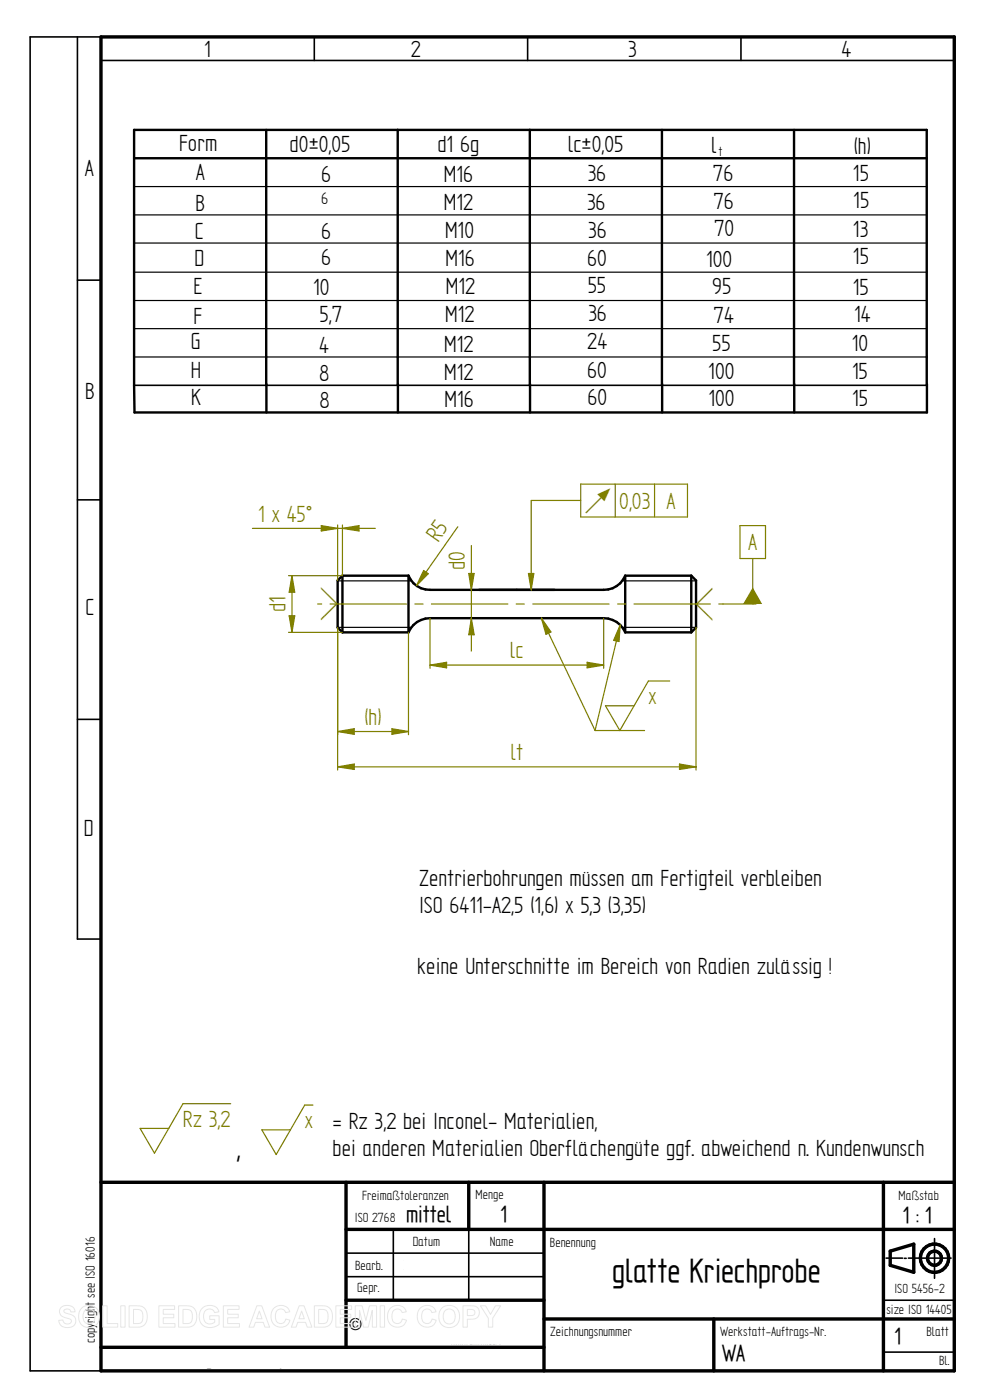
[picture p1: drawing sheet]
<svg xmlns="http://www.w3.org/2000/svg" width="210mm" height="297mm" viewBox="0 0 210 297" stroke-linecap="round" stroke-linejoin="round" font-family="sans-serif">
<g fill="none" stroke="#000" stroke-width=".34">
<path d="M16.4 7.8v191.4h5M21.4 7.8h-15v283h15M21.4 12.8h181M66.7 7.8v5M111.9 7.8v5M157.2 7.8v5M16.4 59.4h5M16.4 106h5M16.4 152.6h5M73.4 270.8h42M73.4 265.9h42M83.4 260.8v15"/>
<path d="M99.4 260.8v15M187.4 275.8h15M188 266.9h3.5M191.9 267h.3M192.7 266.9h9.1M198.2 262.8v8.4M187.4 286.9h15"/>
</g>
<g fill="none" stroke="#000" stroke-width=".72">
<path d="M21.4 7.8h181v283h-181zM21.4 250.8h181M73.4 250.8v35M99.4 250.8v10M115.4 250.8v40M187.4 250.8v40M73.4 260.8h129M73.4 275.8h42M115.4 279.8h87M151.4 279.8v11M188.8 265.4l5-1.5v6l-5-1.5zM21.4 285.8h94"/>
<circle cx="198.2" cy="266.9" r="1.5"/>
<circle cx="198.2" cy="266.9" r="3"/>
</g>
<path d="M72.6 122.1l-1 1v10l1 1.1M72.6 122.1v12.1M72.6 134.2h14.1M72.6 122.1h14.1M86.7 122.1v12.1M86.7 134.2a4.9 4.9 0 0 1 4.5-3.1h36.9a4.9 4.9 0 0 1 4.5 3.1M86.7 122.1a4.9 4.9 0 0 0 4.5 3h36.9a4.9 4.9 0 0 0 4.5-3M132.6 122.1v12.1M132.6 134.2h14M132.6 122.1h14M146.6 122.1v12.1M146.6 122.1l1.1 1v10l-1.1 1.1" fill="none" stroke="#000" stroke-width=".51"/>
<path d="M71.6 123.2h15.7M71.6 133.1h15.7M132 123.2h15.7M132 133.1h15.7" fill="none" stroke="#000" stroke-width=".25"/>
<path d="M61.2 122.1h11.4M61.2 134.2h11.4M61.9 122.1l.6 3.5h-1.2zM67.4 128.1h.8M70 128.1h16.2M88 128.1h1.7M91.5 128.1h16.2M109.5 128.1h1.7M113 128.1h16.2M131 128.1h1.7M134.5 128.1h16.2M152.5 128.1h.9" fill="none" stroke="#808000" stroke-width=".25"/>
<path d="M61.9 122.1l.6 3.5h-1.2z" fill="#808000"/>
<path d="M61.3 130.6h1.2l-.6 3.6z" fill="none" stroke="#808000" stroke-width=".25"/>
<path d="M61.3 130.6h1.2l-.6 3.6z" fill="#808000"/>
<path d="M61.9 122.1v12.1M71.6 133.1v22.8M86.7 134.2v21.7M71.6 155.2l3.5-.6v1.2z" fill="none" stroke="#808000" stroke-width=".25"/>
<path d="M71.6 155.2l3.5-.6v1.2z" fill="#808000"/>
<path d="M83.1 154.6l3.6 .6-3.6 .6z" fill="none" stroke="#808000" stroke-width=".25"/>
<path d="M83.1 154.6l3.6 .6-3.6 .6z" fill="#808000"/>
<path d="M71.6 133.1v30.3M147.7 133.1v30.3M71.6 155.2h15.1M71.6 162.7l3.5-.6v1.1z" fill="none" stroke="#808000" stroke-width=".25"/>
<path d="M71.6 162.7l3.5-.6v1.1z" fill="#808000"/>
<path d="M144.1 162.1l3.6 .6-3.6 .5z" fill="none" stroke="#808000" stroke-width=".25"/>
<path d="M144.1 162.1l3.6 .6-3.6 .5z" fill="#808000"/>
<path d="M97.1 111.8l-8.8 12.4M89.9 121l.9 .7-2.5 2.5zM71.6 162.7h76.1" fill="none" stroke="#808000" stroke-width=".25"/>
<path d="M89.9 121l.9 .7-2.5 2.5z" fill="#808000"/>
<path d="M68.2 111.5l3.4 .6-3.4 .5zM71.6 111.4v11.7M72.6 111.4v10.7" fill="none" stroke="#808000" stroke-width=".25"/>
<path d="M68.2 111.5l3.4 .6-3.4 .5z" fill="#808000"/>
<path d="M72.6 112.1l3.6-.6v1.1z" fill="none" stroke="#808000" stroke-width=".25"/>
<path d="M72.6 112.1l3.6-.6v1.1z" fill="#808000"/>
<path d="M53.6 112.1h26M112.7 106.2v18.9M48.9 234.1h-10.1l-6 10.5-3.1-5.2h6.1M66.4 234.4h-1.8l-6 10.5-3.1-5.2h6.1" fill="none" stroke="#808000" stroke-width=".25"/>
<path d="M112.1 121.7h1.1l-.5 3.4z" fill="#808000"/>
<path d="M112.7 106.2h10.5M123.2 102.7h22.6v7h-22.6zM130.5 102.7v7M138.9 102.7v7M159.7 118.5v9.6M112.1 121.7h1.1l-.5 3.4z" fill="none" stroke="#808000" stroke-width=".25"/>
<path d="M159.7 124.6l2 3.5h-4.1z" fill="#808000"/>
<path d="M157 111.5h5.4v7h-5.4zM114.9 131.1l11.3 23.9M153.4 128.1h7" fill="none" stroke="#808000" stroke-width=".25"/>
<path d="M114.9 131.1l2 3-1.1 .5z" fill="#808000"/>
<path d="M114.9 131.1l2 3-1.1 .5zM131.6 132.6l-5.4 22.4h10.5M142.1 144.5h-4.6l-6 10.5-3.1-5.3h6.1" fill="none" stroke="#808000" stroke-width=".25"/>
<path d="M131.6 132.6l-.3 3.5-1.1-.3z" fill="#808000"/>
<path d="M91.2 131.1v10.7M128.1 131.1v10.7M131.6 132.6l-.3 3.5-1.1-.3zM91.2 141.1l3.5-.6v1.2z" fill="none" stroke="#808000" stroke-width=".25"/>
<path d="M91.2 141.1l3.5-.6v1.2z" fill="#808000"/>
<path d="M124.5 140.5l3.6 .6-3.6 .6z" fill="none" stroke="#808000" stroke-width=".25"/>
<path d="M124.5 140.5l3.6 .6-3.6 .6z" fill="#808000"/>
<path d="M100 131.1l.6 3.6h-1.2zM91.2 141.1h36.9" fill="none" stroke="#808000" stroke-width=".25"/>
<path d="M100 131.1l.6 3.6h-1.2z" fill="#808000"/>
<path d="M99.4 121.7h1.2l-.6 3.4z" fill="none" stroke="#808000" stroke-width=".25"/>
<path d="M99.4 121.7h1.2l-.6 3.4z" fill="#808000"/>
<path d="M100 115.7v22.4" fill="none" stroke="#808000" stroke-width=".25"/>
<path d="M28.4 33.6h168.2M56.5 27.6v54.1M84.4 27.6v54.1M112.4 27.6v54.1M140.4 27.6v54.1M168.4 27.6v54.1M56.5 81.5v6M84.4 81.5v6M112.4 81.5v6M140.5 81.5v6M168.5 81.5v6M196.6 81.5v6h-168.1l-.1-59.9h168.2v54.1" fill="none" stroke="#000" stroke-width=".51"/>
<path d="M28.4 39.6h168.2M28.4 45.6h168.1M28.4 51.6h168.2M28.4 57.7h168.2M28.4 63.8h168.1M28.4 69.7h168.1M28.4 75.7h168.2" fill="none" stroke="#000" stroke-width=".25"/>
<path d="M28.4 81.7h168.2" fill="none" stroke="#000" stroke-width=".34"/>
<g fill="#fff">
<path d="M22.2 286.5h65.7v3.7h-65.7z" fill-rule="evenodd"/>
<path d="M95.1 276.3h18.8v8.9h-18.8z" fill-rule="evenodd"/>
<path d="M85.7 266.4h13.3v4h-13.3z" fill-rule="evenodd"/>
<path d="M85.8 271.1h12.2v4.2h-12.2z" fill-rule="evenodd"/>
</g>
<g fill="none" stroke="#e6e6e6" stroke-width=".21">
<path d="M13 277.4a1.87 1.87 0 0 1 2.9 .6v.3h-.9a.78 .78 0 0 0-.6-.6 .78 .78 0 0 0-.9 .4 2.44 2.44 0 0 0 1.8 .9 1.42 1.42 0 0 1 .7 1.8 1.42 1.42 0 0 1-1.7 .8 1.61 1.61 0 0 1-1.9-1.5l.9-.1a.94 .94 0 0 0 .9 .9 .94 .94 0 0 0 1-.6 1.55 1.55 0 0 0-1.5-.8 1.27 1.27 0 0 1-.7-2.1zM17.3 277.5a2.29 2.29 0 0 1 2.9-.2 2.29 2.29 0 0 1 .8 2.8 2.24 2.24 0 0 1-2.9 1.4 2.24 2.24 0 0 1-1.4-2.8zM18 278.1a1.29 1.29 0 0 1 1.5-.2 1.29 1.29 0 0 1 .7 1.4 1.3 1.3 0 0 1-1.3 1.6 1.3 1.3 0 0 1-1.3-1.6l.1-.7zM21.8 277h.9v3.8h2.3v.8h-3.2zM25.6 277h.9v4.6h-.9zM27.4 277h1.7a2.06 2.06 0 0 1 2.1 2.7 1.85 1.85 0 0 1-2.1 1.9h-1.7zM28.3 277.8a1.64 1.64 0 0 1 1.8 .5 1.83 1.83 0 0 1-.5 2.5h-1.3zM33.7 277h3.3v.8h-2.4v1h2.3v.8h-2.3v1.2h2.5v.8h-3.4zM37.9 277h1.7a2.06 2.06 0 0 1 2.1 2.7 1.85 1.85 0 0 1-2.1 1.9h-1.7zM38.8 277.8a1.64 1.64 0 0 1 1.8 .5 1.83 1.83 0 0 1-.5 2.5h-1.3zM42.9 277.5a2.16 2.16 0 0 1 3.5 .8l-.9 .2a1.23 1.23 0 0 0-1.5-.7 1.23 1.23 0 0 0-.8 1.4 1.4 1.4 0 0 0 .7 1.5 1.4 1.4 0 0 0 1.7-.2v-.6h-1.1v-.8h2v1.9a2.46 2.46 0 0 1-2.7 .5 2.46 2.46 0 0 1-1.6-2.2l.2-1zM47.4 277h3.3v.8h-2.4v1h2.2v.8h-2.2v1.2h2.5v.8h-3.4z"/>
<path d="M54.5 277h1l1.7 4.6h-1l-.3-1.1h-1.7l-.4 1.1h-1zM55 278.1l.6 1.7h-1.2zM58.1 277.6a2.02 2.02 0 0 1 3.4 .7l-.9 .2a1.14 1.14 0 0 0-1.5-.7 1.14 1.14 0 0 0-.7 1.4 1.17 1.17 0 0 0 .5 1.4 1.17 1.17 0 0 0 1.5-.2l.2-.6 .9 .3a2.09 2.09 0 0 1-2.6 1.4 2.09 2.09 0 0 1-1.4-2.6l.2-.8zM63.5 277h1l1.7 4.6h-1l-.4-1.1h-1.6l-.4 1.1h-1zM64 278.1l.6 1.7h-1.2zM66.7 277h1.7a2.06 2.06 0 0 1 2.1 2.7 1.85 1.85 0 0 1-2.1 1.9h-1.7zM67.6 277.8a1.64 1.64 0 0 1 1.8 .5 1.83 1.83 0 0 1-.5 2.5h-1.3zM71.2 277h3.4v.8h-2.4v1h2.2v.8h-2.2v1.2h2.5v.8h-3.5zM75.4 277h1.4l.8 3.1 .8-3.1h1.5v4.6h-.9v-3.6l-.9 3.6h-1l-.8-3.6-.1 3.6h-.8zM80.6 277h1v4.6h-1zM82.8 277.6a2.02 2.02 0 0 1 3.4 .7l-.9 .2a1.14 1.14 0 0 0-1.5-.7 1.14 1.14 0 0 0-.7 1.4 1.17 1.17 0 0 0 .6 1.4 1.17 1.17 0 0 0 1.4-.2l.2-.6 .9 .3a2.09 2.09 0 0 1-2.6 1.4 2.09 2.09 0 0 1-1.4-2.6l.2-.8zM89.1 277.6a2.02 2.02 0 0 1 3.4 .7l-.9 .2a1.14 1.14 0 0 0-1.4-.7 1.14 1.14 0 0 0-.7 1.4 1.17 1.17 0 0 0 .5 1.4 1.17 1.17 0 0 0 1.4-.2l.3-.6 .8 .3a2.09 2.09 0 0 1-2.6 1.4 2.09 2.09 0 0 1-1.4-2.6l.2-.8z"/>
<path d="M93.7 277.5a2.29 2.29 0 0 1 2.9-.2 2.29 2.29 0 0 1 .8 2.8 2.24 2.24 0 0 1-2.8 1.4 2.24 2.24 0 0 1-1.5-2.8zM94.4 278.1a1.29 1.29 0 0 1 1.5-.2 1.29 1.29 0 0 1 .7 1.4 1.3 1.3 0 0 1-1.3 1.6 1.3 1.3 0 0 1-1.3-1.6l.1-.7zM98.2 277h1.5a1.5 1.5 0 0 1 1.6 .4 1.5 1.5 0 0 1 .2 1.7 1.59 1.59 0 0 1-1.8 .8h-.6v1.7h-.9zM99.1 277.8h.5a.81 .81 0 0 1 1.1 .8l-.3 .4-1.3 .1zM101.9 277h1.1l1.1 1.8 1-1.8h1.1l-1.7 2.7v1.9h-.9v-1.9z"/>
</g>
<text font-size="8" x="50.2" y="245.6">,</text>
<text font-size="7.9" x="129.9" y="271.9">glatte Kriechprobe</text>
<g font-size="5.6">
<text x="43.3" y="12.1">1</text>
<text x="87.1" y="12.1">2</text>
<text x="133.3" y="12.1">3</text>
<text x="178.5" y="12">4</text>
<text x="38" y="32.1">Form</text>
<text x="61.4" y="32.2">d0±0,05</text>
<text x="92.8" y="32.2">d1 6g</text>
<text x="120.4" y="32.3">lc±0,05</text>
<text x="150.9" y="32.5">l</text>
<text x="181.1" y="32.6">(h)</text>
<text x="18" y="37.3">A</text>
<text x="41.6" y="38.3">A</text>
<text x="68.1" y="38.5">6</text>
<text x="94.1" y="38.5">M16</text>
<text x="124.7" y="38.4">36</text>
<text x="151.2" y="38.5">76</text>
<text x="180.9" y="38.4">15</text>
<text x="41.4" y="44.7">B</text>
<text x="94.1" y="44.6">M12</text>
<text x="124.5" y="44.5">36</text>
<text x="151.3" y="44.3">76</text>
<text x="181" y="44.2">15</text>
<text x="41.4" y="50.7">C</text>
<text x="68.1" y="50.7">6</text>
<text x="94.4" y="50.4">M10</text>
<text x="124.8" y="50.4">36</text>
<text x="151.5" y="50.1">70</text>
<text x="180.9" y="50.2">13</text>
<text x="41.2" y="56.5">D</text>
<text x="68.1" y="56.3">6</text>
<text x="94.5" y="56.4">M16</text>
<text x="124.5" y="56.4">60</text>
<text x="149.8" y="56.6">100</text>
<text x="180.9" y="56.1">15</text>
<text x="41.1" y="62.3">E</text>
<text x="66.4" y="62.6">10</text>
<text x="94.6" y="62.4">M12</text>
<text x="124.7" y="62.1">55</text>
<text x="151.1" y="62.4">95</text>
<text x="180.9" y="62.6">15</text>
<text x="41.1" y="68.7">F</text>
<text x="67.8" y="68.4">5,7</text>
<text x="94.4" y="68.2">M12</text>
<text x="124.8" y="68.1">36</text>
<text x="151.4" y="68.5">74</text>
<text x="181.2" y="68.2">14</text>
<text x="40.5" y="74.1">G</text>
<text x="67.7" y="74.8">4</text>
<text x="94.2" y="74.6">M12</text>
<text x="124.6" y="74.1">24</text>
<text x="151.1" y="74.4">55</text>
<text x="180.7" y="74.4">10</text>
<text x="40.5" y="80.1">H</text>
<text x="67.7" y="80.9">8</text>
<text x="94.2" y="80.6">M12</text>
<text x="124.6" y="80.1">60</text>
<text x="150.2" y="80.4">100</text>
<text x="180.7" y="80.4">15</text>
<text x="18.1" y="84.7">B</text>
<text x="40.6" y="85.9">K</text>
<text x="67.8" y="86.6">8</text>
<text x="94.3" y="86.4">M16</text>
<text x="124.6" y="85.9">60</text>
<text x="150.3" y="86.1">100</text>
<text x="180.8" y="86.1">15</text>
<text x="18.2" y="130.5">C</text>
<text x="17.8" y="177.4">D</text>
<text x="88.9" y="187.9">Zentrierbohrungen müssen am Fertigteil verbleiben</text>
<text x="88.9" y="193.7">ISO 6411-A2,5 (1,6) x 5,3 (3,35)</text>
<text x="88.5" y="206.6">keine Unterschnitte im Bereich von Radien zulässig !</text>
<text x="70.6" y="239.5">= Rz 3,2 bei Inconel- Materialien,</text>
<text x="70.6" y="245.2">bei anderen Materialien Oberflächengüte ggf. abweichend n. Kundenwunsch</text>
</g>
<g font-size="5.6" fill="#808000">
<text x="131.4" y="108">0,03 A</text>
<text x="54.8" y="110.7">1 x 45°</text>
<text x="92.9" y="115.3" transform="rotate(-55 92.9 115.3)">R5</text>
<text x="158.7" y="116.8">A</text>
<text x="98.6" y="121" transform="rotate(-90 98.6 121)">d0</text>
<text x="60.5" y="129.9" transform="rotate(-90 60.5 129.9)">d1</text>
<text x="108.2" y="139.7">lc</text>
<text x="137.5" y="149.4">x</text>
<text x="77.3" y="153.8">(h)</text>
<text x="108.3" y="161.3">lt</text>
<text x="38.8" y="239.1">Rz 3,2</text>
<text x="64.6" y="239.4">x</text>
</g>
<g font-size="5.5">
<text x="86.1" y="259.2">mittel</text>
<text x="106.2" y="259.2">1</text>
<text x="191.6" y="259.4">1 : 1</text>
<text x="189.8" y="285.1">1</text>
<text x="153.2" y="288.7">WA</text>
</g>
<g font-size="5.4" fill="#808000">
<text x="124" y="108">^</text>
<text x="147.7" y="124.5" transform="rotate(90 147.7 124.5)">s</text>
<text x="71.6" y="131.8" transform="rotate(-90 71.6 131.8)">s</text>
</g>
<g font-size="4">
<text x="68.1" y="43.2">6</text>
<text x="29.2" y="289.6">KRI010-002 glatte Kriechprobe.dft</text>
</g>
<text font-size="3.5" x="74.2" y="282.2">©</text>
<g font-size="3.2">
<text x="152.4" y="33">t</text>
<text x="76.8" y="254.5">Freimaßtoleranzen</text>
<text x="100.9" y="254.4">Menge</text>
<text x="190.6" y="254.6">Maßstab</text>
<text x="75.3" y="259.3">ISO 2768</text>
<text x="75.3" y="269.5">Bearb.</text>
<text x="87.5" y="264.3">Datum</text>
<text x="103.9" y="264.2">Name</text>
<text x="116.7" y="264.5">Benennung</text>
<text x="75.8" y="274.1">Gepr.</text>
<text x="189.7" y="274.3">ISO 5456-2</text>
<text x="188" y="278.8">size ISO 14405</text>
<text x="20.1" y="284.9" transform="rotate(-90 20.1 284.9)">copyright see ISO 16016</text>
<text x="116.7" y="283.4">Zeichnungsnummer</text>
<text x="152.7" y="283.3">Werkstatt-Auftrags-Nr.</text>
<text x="196.6" y="283.4">Blatt</text>
<text x="199.2" y="289.6">Bl.</text>
</g>
<text font-size="2" x="95.7" y="285.1">Konstruktionsbüro</text>
</svg>
